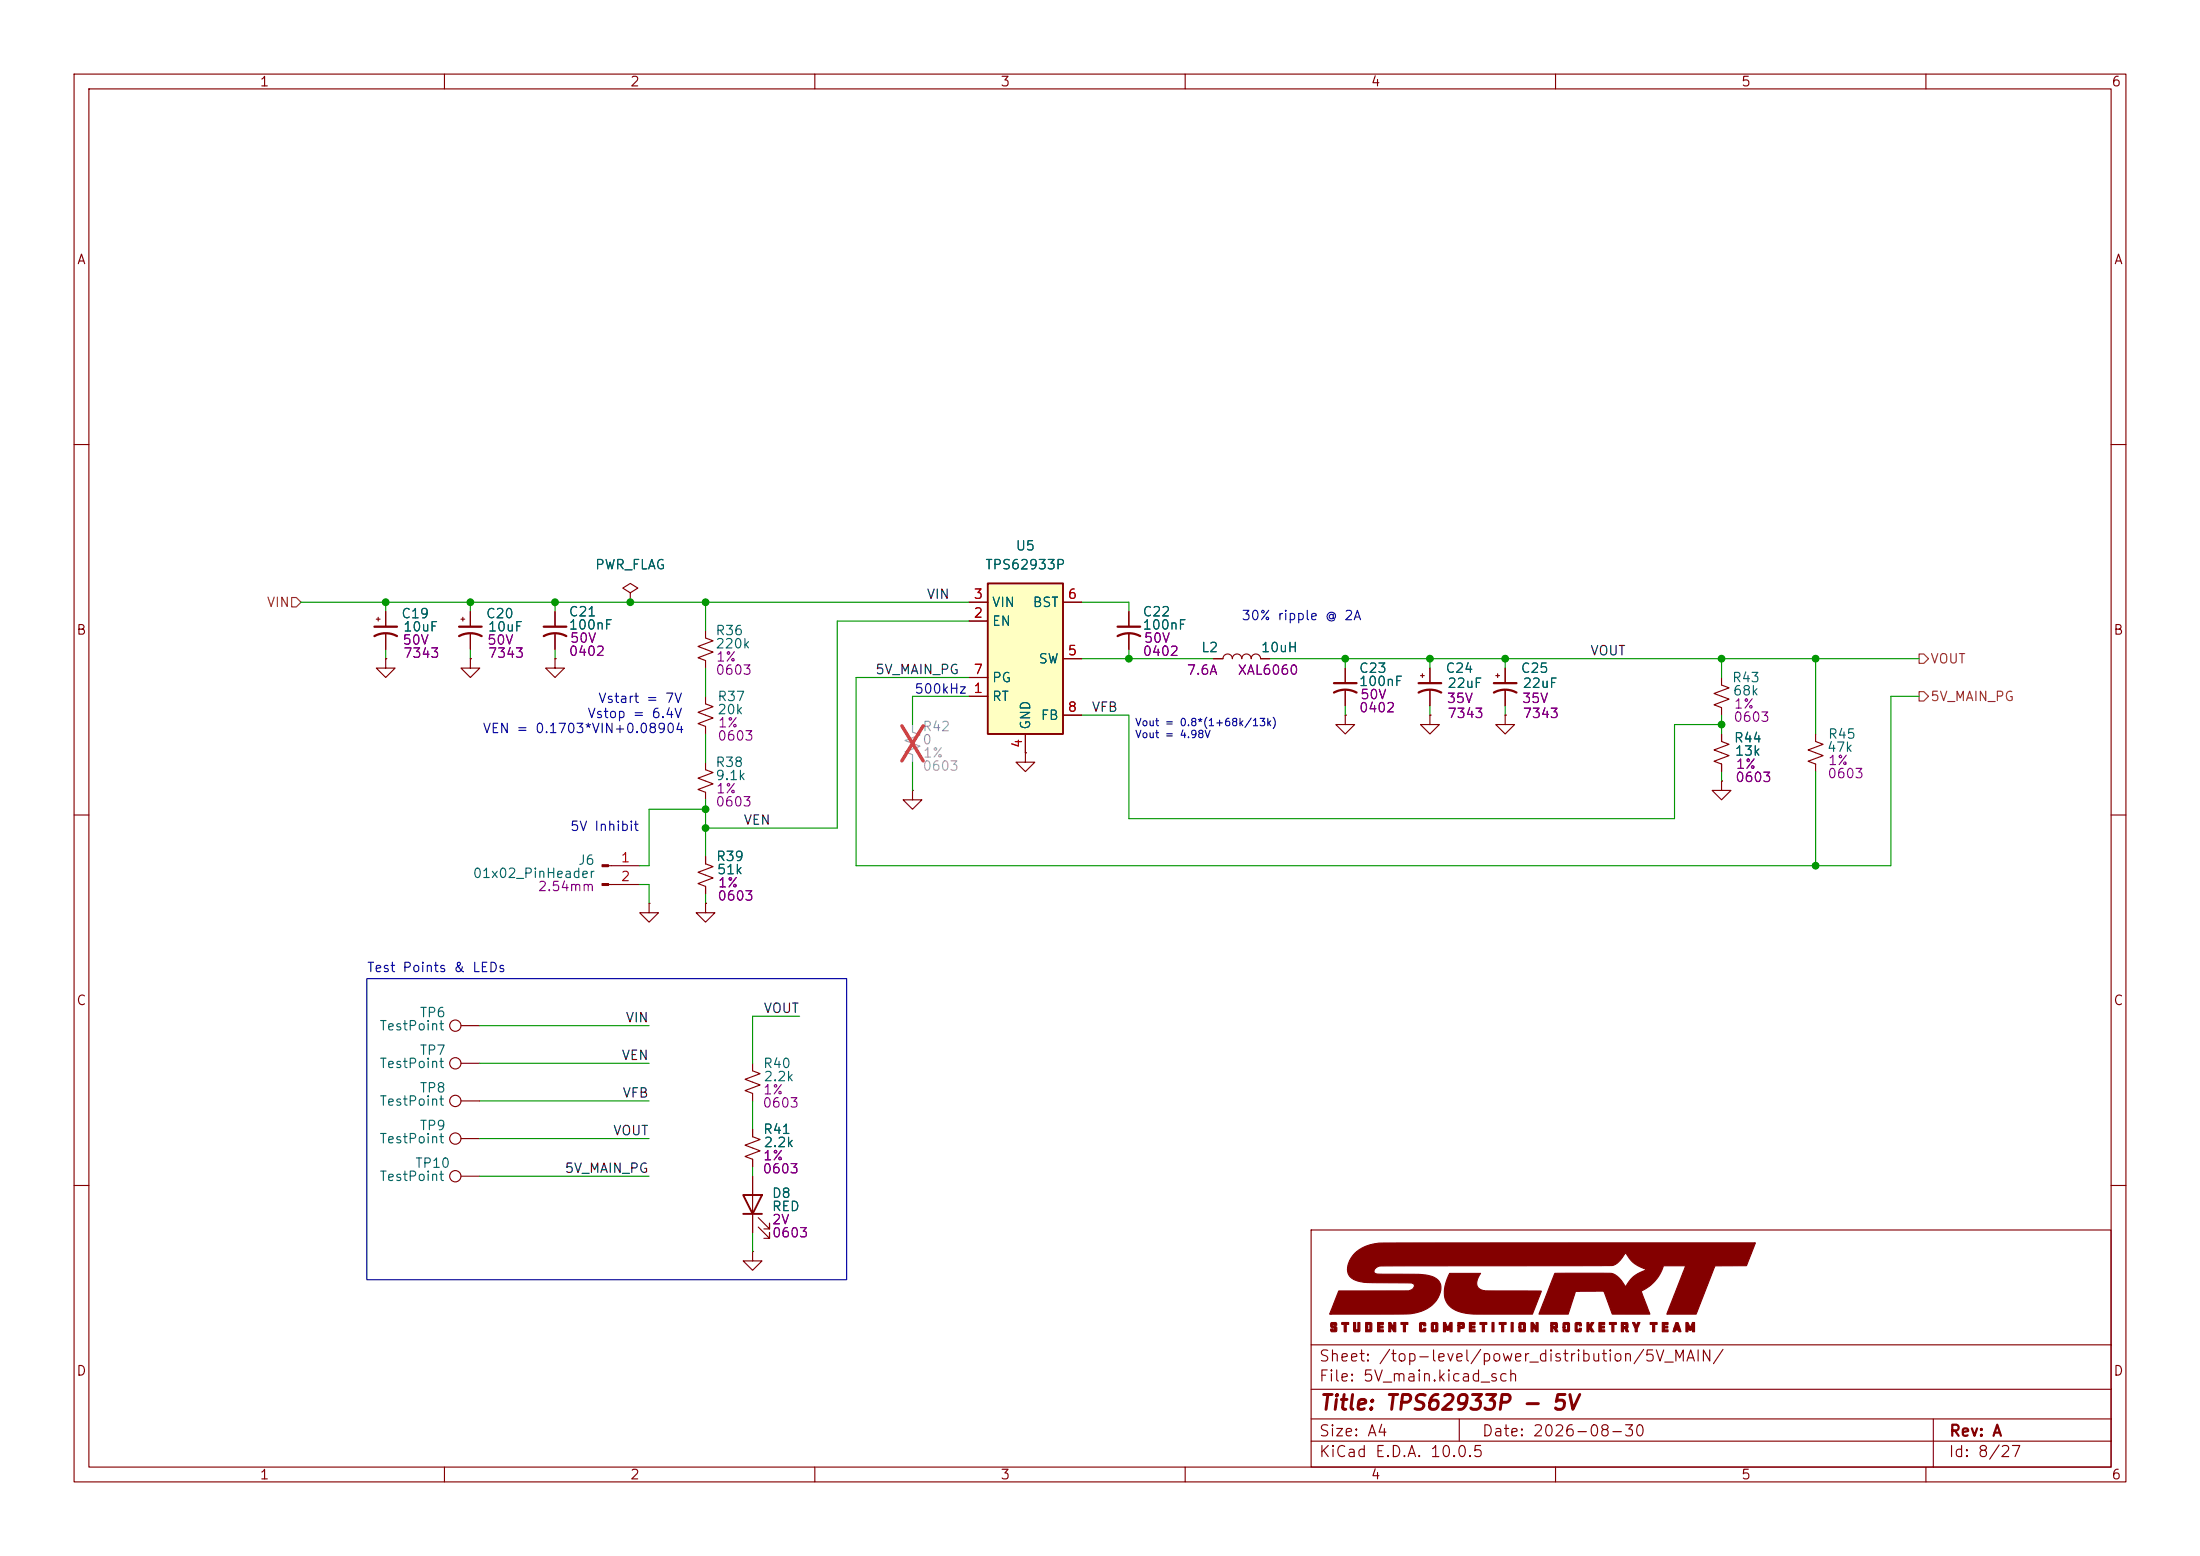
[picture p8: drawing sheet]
<svg xmlns="http://www.w3.org/2000/svg" width="297mm" height="210mm" viewBox="0 0 297 210" stroke-linecap="round" stroke-linejoin="round" font-family="sans-serif">
<g fill="none" stroke="#840000" stroke-width=".15">
<path d="M10 10h277v190h-277zM12 12h273v186h-273zM60 10v2M110 10v2M160 10v2M210 10v2M260 10v2M10 60h2M285 60h2M50.8 83.6h.5M51.1 83.3v.5M52.1 88.9v1.3h1.2l-1.2 1.2-1.3-1.2h1.3"/>
<path d="M52.1 88.9h.1M52.1 82.6v2M52.1 85.6v2M74.9 82.6v2M74.9 85.6v2M95.2 94v1l1.1 .4-2.1 .7 2.1 .8-2.1 .8 1 .3v1.1M152.4 82.6v2M152.4 85.6v2M163.8 88.9h1.3a.64 .64 0 0 1 .6-.6 .64 .64 0 0 1 .7 .6 .64 .64 0 0 1 .6-.6 .64 .64 0 0 1 .6 .6 .64 .64 0 0 1 .7-.6 .64 .64 0 0 1 .6 .6 .64 .64 0 0 1 .6-.6 .64 .64 0 0 1 .7 .6h1.2M181.6 96.5v1.3h1.3l-1.3 1.3-1.3-1.3h1.3M181.6 96.5h.1M181.6 90.2v2"/>
<path d="M181.6 93.2v2.1M191.8 91.2h.5M192 90.9v.5M193 96.5v1.3h1.3l-1.3 1.3-1.2-1.3h1.2M193 96.5h.1M193 90.2v2M193 93.2v2.1M201.9 91.2h.5M202.2 90.9v.5M203.2 96.5v1.3h1.3l-1.3 1.3-1.3-1.3h1.3M203.2 96.5h.1M203.2 90.2v2"/>
<path d="M203.2 93.2v2.1M232.4 99.1v1l1 .4-2 .7 2 .8-2 .7 1 .4v1M232.4 91.4v1.1l1 .3-2 .8 2 .8-2 .7 1 .4v1M245.1 99.1v1l1 .4-2 .7 2 .8-2 .7 1 .4v1M10 110h2M82.1 116.8h4.3M82.1 119.4h4.3M95.2 115.6v1l1.1 .4-2.1 .7 2.1 .8-2.1 .8 1 .3v1.1M123.2 106.7v1.3h1.3l-1.3 1.2-1.3-1.2h1.3M123.2 106.7h.1M232.4 105.4v1.3h1.3l-1.3 1.3-1.3-1.3h1.3M232.4 105.4h.1"/>
<path d="M285 110h2M62.2 138.4h2.6M87.6 121.9v1.3h1.3l-1.3 1.3-1.2-1.3h1.2M87.6 121.9h.1M95.2 121.9v1.3h1.3l-1.3 1.3-1.2-1.3h1.2M95.2 121.9h.1M62.2 153.7h2.6M62.2 158.8h2.6M62.2 148.6h2.6M62.2 143.5h2.6M101.6 152.4v1l1 .4-2 .8 2 .7-2 .8 1 .4v1M101.6 143.5v1l1 .4-2 .8 2 .7-2 .8 1 .4v1"/>
<path d="M101.6 158.8v7.6M10 160h2M101.6 168.9v1.3h1.3l-1.3 1.3-1.3-1.3h1.3M101.6 168.9h.1M102.4 165.6l1.5 1.5v-.7v.7h-.8M102.4 164.3l1.5 1.6v-.8v.8h-.8M177 166h108v32h-108zM285 160h2M60 198v2M110 198v2M160 198v2M177 194.5h108"/>
<path d="M177 191.5h108M177 187.5h108M177 181.5h108M197 191.5v3M210 198v2M260 198v2M261 191.5v6.5"/>
<circle cx="61.5" cy="138.4" r=".76"/>
<circle cx="61.5" cy="153.7" r=".76"/>
<circle cx="61.5" cy="148.6" r=".76"/>
<circle cx="61.5" cy="143.5" r=".76"/>
<circle cx="61.5" cy="158.7" r=".76"/>
</g>
<g fill="#840000" stroke="#840000" stroke-width=".15">
<path d="M179.7 178.5h.6l.1 .1 .1 .3-.6-.1v.1l.1 .1a.41 .41 0 0 1 .5 .2 .41 .41 0 0 1-.2 .5h-.5l-.2-.1v-.2l.6 .1v-.2h-.1a.42 .42 0 0 1-.5-.3 .42 .42 0 0 1 .1-.5z"/>
<path d="M181.1 178.5h1v.3h-.4v.9h-.2v-.9h-.4z"/>
<path d="M182.7 178.5h.3v1h.3v-1h.3v1.1l-.1 .1h-.7l-.1-.1z"/>
<path d="M184.4 178.5h.7l.1 .1v1l-.1 .1h-.7v-.6h.2v.4h.3v-.7h-.3v.3h-.2z"/>
<path d="M186 178.5h.8v.3h-.5v.2h.4v.2h-.4v.3h.5v.2h-.8z"/>
<path d="M187.5 178.5h.3l.4 .7v-.7h.2v1.2h-.2l-.4-.6-.1 .6h-.2z"/>
<path d="M189.1 178.5h1v.3h-.4v.9h-.2v-.9h-.4z"/>
<path d="M191.8 178.5h.6l.1 .1v.3h-.3v-.1h-.3v.7h.3v-.2h.3v.3l-.1 .1h-.6l-.2-.1v-1z"/>
<path d="M193.3 178.5h.7l.1 .1v1l-.1 .1h-.7l-.1-.1v-.5h.3v.4h.3v-.7h-.3v.3h-.3v-.5z"/>
<path d="M194.9 178.5h.3l.3 .7 .3-.7h.2v1.2h-.2v-.6l-.2 .4h-.3l-.2-.4v.6h-.2z"/>
<path d="M196.8 178.5h.4a.37 .37 0 0 1 .4 .1 .37 .37 0 0 1 .1 .4l-.1 .3h-.5v.4h-.3v-.8h.3v.1h.3v-.2h-.3v.1h-.3z"/>
<path d="M198.4 178.5h.7v.3h-.5v.2h.5v.2h-.5v.3h.5v.2h-.7z"/>
<path d="M199.8 178.5h.9v.3h-.3v.9h-.3v-.9h-.3z"/>
<path d="M201.4 178.5h.3v1.2h-.3z"/>
<path d="M202.4 178.5h.9v.3h-.3v.9h-.3v-.9h-.3z"/>
<path d="M204 178.5h.3v1.2h-.3z"/>
<path d="M205.2 178.5h.6l.1 .1v1l-.1 .1h-.6l-.1-.1v-.5h.2v.4h.4v-.7h-.4v.3h-.2v-.5z"/>
<path d="M206.7 178.5h.3l.4 .7v-.7h.2v1.2h-.2l-.4-.6v.6h-.3z"/>
<path d="M209.4 178.5h.3a.34 .34 0 0 1 .4 0 .34 .34 0 0 1 .2 .4v.3l-.2 .1 .2 .4h-.3l-.2-.4h-.2v.4h-.2v-.8h.2v.1h.4v-.2h-.4v.1h-.2z"/>
<path d="M211.1 178.5h.7l.1 .1v1l-.1 .1h-.7l-.1-.1v-.5h.3v.4h.3v-.7h-.3v.3h-.3v-.5z"/>
<path d="M212.8 178.5h.6l.1 .1v.3h-.3v-.1h-.3v.7h.3v-.2h.3v.3l-.1 .1h-.6l-.2-.1v-1z"/>
<path d="M214.2 178.5h.3v.5l.3-.5h.4l-.4 .6 .4 .6h-.3l-.4-.5v.5h-.3z"/>
<path d="M215.9 178.5h.7v.3h-.5v.2h.5v.2h-.5v.3h.5v.2h-.7z"/>
<path d="M217.3 178.5h.9v.3h-.3v.9h-.3v-.9h-.3z"/>
<path d="M218.9 178.5h.4a.34 .34 0 0 1 .4 0 .34 .34 0 0 1 .1 .4v.3l-.2 .1 .3 .4h-.4l-.2-.4h-.1v.4h-.3v-.8h.3v.1h.3v-.2h-.3v.1h-.3z"/>
<path d="M220.4 178.5h.3l.2 .5 .2-.5h.3l-.4 .8v.4h-.2v-.4z"/>
<path d="M222.8 178.5h.9v.3h-.3v.9h-.3v-.9h-.3z"/>
<path d="M224.4 178.5h.8v.3h-.5v.2h.4v.2h-.4v.3h.5v.2h-.8z"/>
<path d="M226.2 178.5h.3l.4 1.2a.25 .25 0 0 1-.3-.2h-.4a.22 .22 0 0 1-.1 .2 .22 .22 0 0 1-.2 0l.1-.5h.5l-.1-.3-.1 .3h-.3z"/>
<path d="M227.6 178.5h.3l.3 .7 .3-.7h.3v1.2h-.3v-.6l-.2 .4h-.2l-.2-.4v.6h-.3z"/>
<path d="M182.8 169.2a6.3 6.3 0 0 1 4.6-1.4l49.6-.1-1.2 3.1h-4.3l-2.5 6.6h-4l2.6-6.6h-3a5.6 5.6 0 0 1-3 3.5l1.1 3.1h-5l-1.1-2.9a.24 .24 0 0 0-.1-.2 .24 .24 0 0 0-.3 0h-3.5l-1 3.1h-3.9l2.1-5.5h7.6a3.5 3.5 0 0 1 2 1.8 4.6 4.6 0 0 1 2.7-2.3 4.5 4.5 0 0 1-2.7-2.3h-.1a2.78 2.78 0 0 1-1.7 1.7l-31.3 .1a.88 .88 0 0 0-.9 .8 .93 .93 0 0 0 1 .3h3.2a10.5 10.5 0 0 1 3.9 .4 1.67 1.67 0 0 1 .7 2.4 4.7 4.7 0 0 1-4 2.5l-10.8 .1 1.2-3.2h9.4a.69 .69 0 0 0 .8-.9 2.61 2.61 0 0 0-1.6-.2h-4.4a4.5 4.5 0 0 1-2.6-.8 2.26 2.26 0 0 1 .3-2.8z"/>
<path d="M195.7 171.9h4.2a1.52 1.52 0 0 0-.2 2l.3 .2a28.8 28.8 0 0 0 5.2 .1l2.9 .1-1.2 3.1h-5.8a11.3 11.3 0 0 1-4.6-.6 2.92 2.92 0 0 1-1.2-3.9z"/>
<path d="M81.3 116.7h.8v.3h-.8z"/>
<path d="M81.3 119.3h.8v.2h-.8z"/>
</g>
<path d="M100.3 161.3h2.6l-1.3 2.5zM100.3 163.8h2.6" fill="none" stroke="#840000" stroke-width=".25"/>
<path d="M50.5 85.9a3.2 3.2 0 0 1 3.1 0M50.5 84.6h3.1M73.4 85.9a3.2 3.2 0 0 1 3.1 0M73.4 84.6h3.1M150.9 85.9a3.2 3.2 0 0 1 3 0M150.9 84.6h3M180.1 93.5a3.2 3.2 0 0 1 3 0M180.1 92.2h3M191.5 93.5a3.2 3.2 0 0 1 3.1 0M191.5 92.2h3.1M201.7 93.5a3.2 3.2 0 0 1 3 0M201.7 92.2h3" fill="none" stroke="#840000" stroke-width=".3"/>
<path d="M133.3 78.7h10.2v20.4h-10.2z" fill="#ffffc2"/>
<path d="M133.3 78.7h10.2v20.4h-10.2z" fill="none" stroke="#840000" stroke-width=".25"/>
<g fill="none" stroke="#840000" stroke-width=".15">
<path d="M52.1 88.9h.1M52.1 82.6v2M52.1 85.6v2M62.2 83.6h.5M62.5 83.3v.5M63.5 88.9v1.3h1.3l-1.3 1.2-1.3-1.2h1.3M63.5 88.9h.1M63.5 82.6v2M63.5 85.6v2M74.9 88.9v1.3h1.3l-1.3 1.2-1.2-1.2h1.2M74.9 88.9h.1M74.9 82.6v2"/>
<path d="M74.9 85.6v2M85.1 80l1-.6-1-.7-1 .7 1 .6v1.3M85.1 81.3h.1M95.2 85.1v1l1.1 .4-2.1 .7 2.1 .8-2.1 .8 1 .4v1M130.8 94h2.5M130.8 83.8h2.5M130.8 81.3h2.5M130.8 91.4h2.5M138.4 99.1v2.5M143.5 81.3h2.5M143.5 88.9h2.5M143.5 96.5h2.5"/>
<path d="M152.4 82.6v2M152.4 85.6v2M163.8 88.9h1.3M170.2 88.9h1.2M181.6 96.5h.1M181.6 90.2v2M181.6 93.2v2.1M193 96.5h.1M193 90.2v2M193 93.2v2.1M203.2 96.5h.1M203.2 90.2v2"/>
<path d="M203.2 93.2v2.1M232.4 99.1v1M95.2 102.9v1l1.1 .4-2.1 .7 2.1 .8-2.1 .8 1 .3v1.1M95.2 115.6v1M95.2 119.6v1.1M138.4 101.6v1.3h1.3l-1.3 1.2-1.2-1.2h1.2M138.4 101.6h.1M232.4 105.4h.1M232.4 103.1v1M95.2 121.9h.1M101.6 152.4v1M101.6 156.5v1"/>
<path d="M101.6 158.8v2.5M101.6 163.8v2.6"/>
</g>
<path d="M123.2 97.8v1l1 .4-2 .7 2 .8-2 .8 1 .4v1" fill="none" stroke="#a1a1a1" stroke-width=".15"/>
<path d="M121.8 98l2.8 4.7M124.6 98l-2.8 4.7" fill="none" stroke="#e12e31" stroke-width=".46"/>
<path d="M62 85.9a3.2 3.2 0 0 1 3 0M62 84.6h3" fill="none" stroke="#840000" stroke-width=".3"/>
<path d="M39.4 80.6h.6l.6 .7-.6 .6h-.6zM259.1 88.3h.6l.6 .6-.6 .6h-.6zM259.1 93.3h.6l.6 .7-.6 .6h-.6z" fill="none" stroke="#725600" stroke-width=".15"/>
<g fill="none" stroke="#009600" stroke-width=".15">
<path d="M40.6 81.3h90.2M52.1 81.3v1.3M52.1 87.6v1.3M63.5 81.3v1.3M63.5 87.6v1.3M74.9 81.3v1.3M74.9 87.6v1.3M95.2 81.3v3.8M95.2 90.2v3.8M95.2 99.1v3.8M130.8 91.4h-15.2v25.4h139.7v-22.8h3.8M130.8 83.8h-17.8v28h-17.8"/>
<path d="M130.8 94h-7.6v3.8M146 88.9h17.8M146 81.3h6.4v1.3M146 96.5h6.4v14h73.7v-12.7h6.3M152.4 87.6v1.3M171.4 88.9h87.7M181.6 88.9v1.3M181.6 95.3v1.2M193 88.9v1.3M193 95.3v1.2M203.2 88.9v1.3M203.2 95.3v1.2"/>
<path d="M232.4 88.9v2.5M232.4 96.5v2.6M245.1 88.9v10.2M86.4 119.4h1.2v2.5M95.2 109.2h-7.6v7.6h-1.2M95.2 108v7.6M123.2 102.9v3.8M232.4 104.1v1.3M245.1 104.1v12.7M64.8 138.4h22.8M95.2 120.7v1.2M107.9 137.2h-6.3v6.3"/>
<path d="M64.8 158.8h22.8M64.8 148.6h22.8M64.8 153.7h22.8M64.8 143.5h22.8M101.6 148.6v3.8M101.6 157.5v1.3M101.6 166.4v2.5"/>
</g>
<path d="M49.5 132.1h64.8v40.6h-64.8z" fill="none" stroke="#0000c2" stroke-width=".15"/>
<g fill="#009600" stroke="#009600" stroke-width=".14">
<circle cx="245.1" cy="88.9" r=".46"/>
<circle cx="232.4" cy="97.8" r=".46"/>
<circle cx="245.1" cy="116.8" r=".46"/>
<circle cx="232.4" cy="88.9" r=".46"/>
<circle cx="95.2" cy="111.8" r=".46"/>
<circle cx="95.2" cy="109.2" r=".46"/>
<circle cx="152.4" cy="88.9" r=".46"/>
<circle cx="63.5" cy="81.3" r=".46"/>
<circle cx="74.9" cy="81.3" r=".46"/>
<circle cx="52.1" cy="81.3" r=".46"/>
<circle cx="95.2" cy="81.3" r=".46"/>
<circle cx="85.1" cy="81.3" r=".46"/>
<circle cx="193" cy="88.9" r=".46"/>
<circle cx="203.2" cy="88.9" r=".46"/>
<circle cx="181.6" cy="88.9" r=".46"/>
</g>
<text font-size="2" fill="#840000" x="178" y="190.8">Title: TPS62933P - 5V</text>
<g font-size="1.5" fill="#840000">
<text x="178" y="184.1">Sheet: /top-level/power_distribution/5V_MAIN/</text>
<text x="178" y="186.8">File: 5V_main.kicad_sch</text>
<text x="178" y="197">KiCad E.D.A. 10.0.5</text>
<text x="178" y="194.2">Size: A4</text>
<text x="200" y="194.2">Date: 2026-08-30</text>
<text x="263" y="197">Id: 8/27</text>
<text x="263" y="194.2">Rev: A</text>
</g>
<g font-size="1.3" fill="#840000">
<text x="35" y="12">1</text>
<text x="85" y="12">2</text>
<text x="135" y="12">3</text>
<text x="185" y="12">4</text>
<text x="235" y="12">5</text>
<text x="285" y="12">6</text>
<text x="10.3" y="36">A</text>
<text x="285.3" y="36">A</text>
<text x="10.2" y="86">B</text>
<text x="285.2" y="86">B</text>
<text x="10.2" y="136">C</text>
<text x="285.2" y="136">C</text>
<text x="10.2" y="186">D</text>
<text x="285.2" y="186">D</text>
<text x="35" y="200">1</text>
<text x="85" y="200">2</text>
<text x="135" y="200">3</text>
<text x="185" y="200">4</text>
<text x="235" y="200">5</text>
<text x="285" y="200">6</text>
</g>
<g font-size="1.3" fill="#006464">
<text x="80.2" y="77.2">PWR_FLAG</text>
<text x="132.9" y="77.2">TPS62933P</text>
<text x="137" y="74.6">U5</text>
<text x="54.1" y="83.8">C19</text>
<text x="65.5" y="83.8">C20</text>
<text x="76.7" y="83.5">C21</text>
<text x="133.8" y="82.2">VIN</text>
<text x="139.3" y="82.2">BST</text>
<text x="154.2" y="83.5">C22</text>
<text x="54.3" y="85.5">10uF</text>
<text x="65.8" y="85.5">10uF</text>
<text x="76.7" y="85.3">100nF</text>
<text x="96.5" y="86.1">R36</text>
<text x="96.5" y="87.8">220k</text>
<text x="133.8" y="84.8">EN</text>
<text x="140.1" y="89.9">SW</text>
<text x="154.2" y="85.3">100nF</text>
<text x="162.1" y="88.3">L2</text>
<text x="170.1" y="88.3">10uH</text>
<text x="96.8" y="94.9">R37</text>
<text x="133.8" y="94.9">RT</text>
<text x="133.8" y="92.4">PG</text>
<text x="183.4" y="91.1">C23</text>
<text x="183.4" y="92.9">100nF</text>
<text x="195.1" y="91.1">C24</text>
<text x="195.3" y="93.2">22uF</text>
<text x="205.2" y="91.1">C25</text>
<text x="205.5" y="93.2">22uF</text>
<text x="233.7" y="92.4">R43</text>
<text x="233.9" y="94.2">68k</text>
<text x="96.8" y="96.7">20k</text>
<text x="139.4" y="98.6" transform="rotate(-90 139.4 98.6)">GND</text>
<text x="140.4" y="97.5">FB</text>
<text x="234" y="100.5">R44</text>
<text x="246.6" y="101.8">47k</text>
<text x="246.7" y="100">R45</text>
<text x="96.5" y="103.8">R38</text>
<text x="96.5" y="105.6">9.1k</text>
<text x="234.1" y="102.3">13k</text>
<text x="63.7" y="118.8">01x02_PinHeader</text>
<text x="78" y="117">J6</text>
<text x="96.6" y="116.5">R39</text>
<text x="96.7" y="118.3">51k</text>
<text x="56.6" y="137.6">TP6</text>
<text x="51.1" y="139.4">TestPoint</text>
<text x="56.6" y="142.7">TP7</text>
<text x="51.1" y="149.6">TestPoint</text>
<text x="51.1" y="144.5">TestPoint</text>
<text x="56.6" y="147.8">TP8</text>
<text x="102.9" y="144.5">R40</text>
<text x="103" y="146.3">2.2k</text>
<text x="51.1" y="154.6">TestPoint</text>
<text x="56.6" y="152.9">TP9</text>
<text x="102.9" y="153.4">R41</text>
<text x="103" y="155.1">2.2k</text>
<text x="51.1" y="159.7">TestPoint</text>
<text x="56" y="157.9">TP10</text>
<text x="104.1" y="162">D8</text>
<text x="104.1" y="163.8">RED</text>
</g>
<g font-size="1.3" fill="#725600">
<text x="35.9" y="82.2">VIN</text>
<text x="260.5" y="89.9">VOUT</text>
<text x="260.5" y="94.9">5V_MAIN_PG</text>
</g>
<g font-size="1.3" fill="#0f0f0f">
<text x="125" y="81.2">VIN</text>
<text x="214.6" y="88.8">VOUT</text>
<text x="118.1" y="91.3">5V_MAIN_PG</text>
<text x="147.3" y="96.4">VFB</text>
<text x="100.3" y="111.6">VEN</text>
<text x="103" y="137">VOUT</text>
<text x="83.8" y="143.4">VEN</text>
<text x="84.4" y="138.3">VIN</text>
<text x="84" y="148.5">VFB</text>
<text x="82.7" y="153.5">VOUT</text>
<text x="76.2" y="158.6">5V_MAIN_PG</text>
</g>
<g font-size="1.3" fill="#a90000">
<text x="131.3" y="83.7">2</text>
<text x="131.3" y="81.1">3</text>
<text x="144" y="81.1">6</text>
<text x="144" y="88.8">5</text>
<text x="131.3" y="91.3">7</text>
<text x="131.3" y="93.8">1</text>
<text x="138.3" y="101.1" transform="rotate(-90 138.3 101.1)">4</text>
<text x="144" y="96.4">8</text>
<text x="83.7" y="116.7">1</text>
<text x="83.7" y="119.2">2</text>
</g>
<g font-size="1.3" fill="#840084">
<text x="54.3" y="87.3">50V</text>
<text x="54.3" y="89.1">7343</text>
<text x="65.7" y="87.3">50V</text>
<text x="65.8" y="89.1">7343</text>
<text x="76.7" y="88.8">0402</text>
<text x="76.9" y="87.1">50V</text>
<text x="96.6" y="89.6">1%</text>
<text x="154.2" y="88.8">0402</text>
<text x="154.3" y="87.1">50V</text>
<text x="96.5" y="91.4">0603</text>
<text x="160.1" y="91.4">7.6A</text>
<text x="167" y="91.4">XAL6060</text>
<text x="183.5" y="94.7">50V</text>
<text x="195.2" y="95.2">35V</text>
<text x="205.4" y="95.2">35V</text>
<text x="234" y="96">1%</text>
<text x="96.8" y="100.3">0603</text>
<text x="96.8" y="98.5">1%</text>
<text x="183.4" y="96.5">0402</text>
<text x="195.3" y="97.2">7343</text>
<text x="205.5" y="97.2">7343</text>
<text x="233.9" y="97.7">0603</text>
<text x="96.6" y="107.4">1%</text>
<text x="234.2" y="105.9">0603</text>
<text x="234.3" y="104.1">1%</text>
<text x="246.6" y="105.4">0603</text>
<text x="246.7" y="103.6">1%</text>
<text x="96.5" y="109.2">0603</text>
<text x="72.5" y="120.6">2.54mm</text>
<text x="96.8" y="121.9">0603</text>
<text x="96.8" y="120.1">1%</text>
<text x="102.9" y="149.8">0603</text>
<text x="102.9" y="148">1%</text>
<text x="102.9" y="158.7">0603</text>
<text x="102.9" y="156.9">1%</text>
<text x="104.1" y="165.6">2V</text>
<text x="104.1" y="167.3">0603</text>
</g>
<g font-size="1.3" fill="#0000c2">
<text x="167.5" y="84">30% ripple @ 2A</text>
<text x="80.7" y="95.2">Vstart = 7V</text>
<text x="123.4" y="93.9">500kHz 1</text>
<text x="65.1" y="99.3">VEN = 0.1703*VIN+0.08904</text>
<text x="79.2" y="97.2">Vstop = 6.4V</text>
<text x="76.9" y="112.5">5V Inhibit</text>
<text x="49.5" y="131.5">Test Points &amp; LEDs</text>
</g>
<g font-size="1.3" fill="#989898">
<text x="124.4" y="99">R42</text>
<text x="124.4" y="100.8">0</text>
</g>
<g font-size="1.3" fill="#a1a1a1">
<text x="124.5" y="104.3">0603</text>
<text x="124.5" y="102.6">1%</text>
</g>
<g font-size="1" fill="#0000c2">
<text x="153.2" y="98.3">Vout = 0.8*(1+68k/13k)</text>
<text x="153.2" y="99.9">Vout = 4.98V</text>
</g>
</svg>
